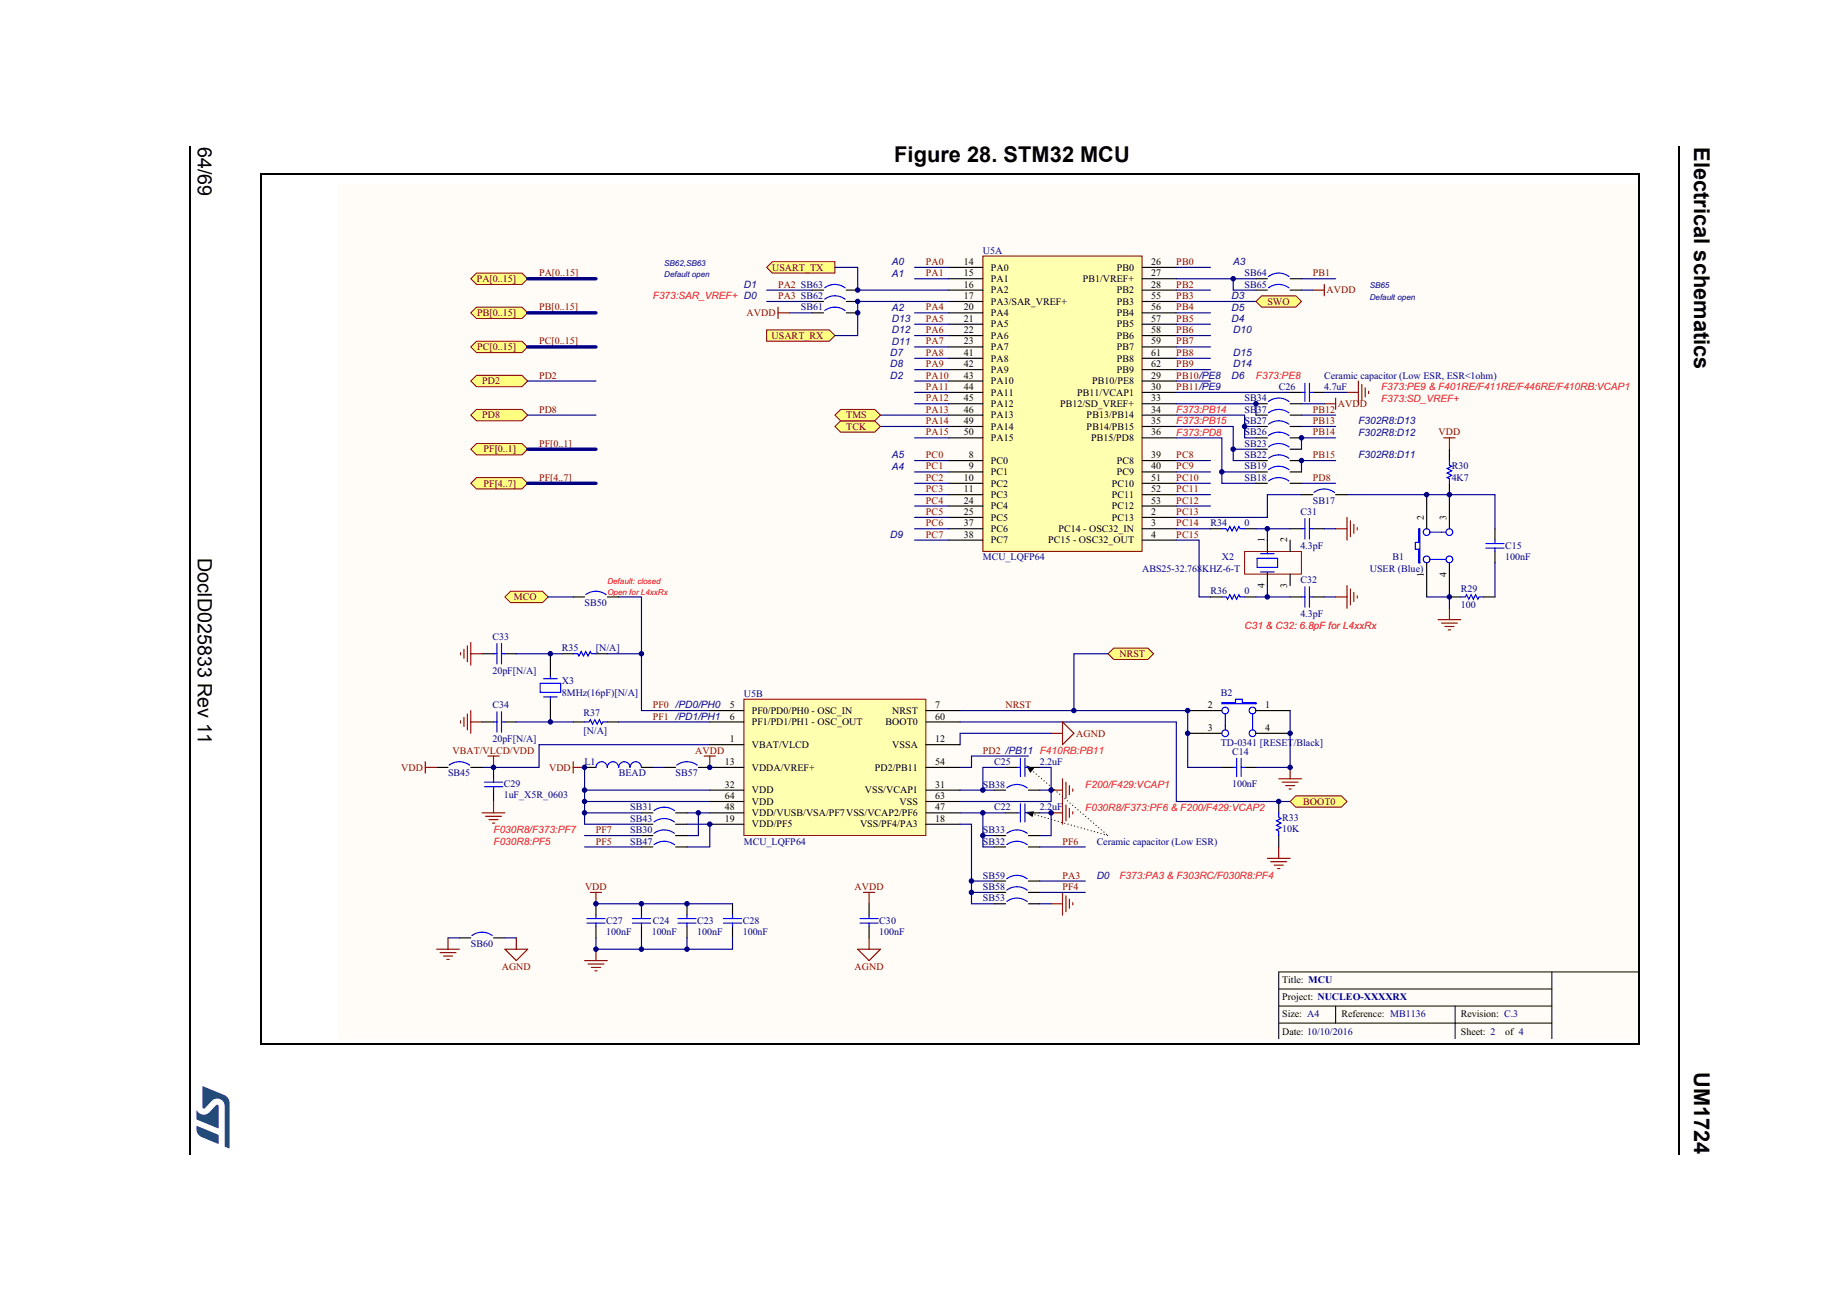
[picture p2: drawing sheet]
<svg xmlns="http://www.w3.org/2000/svg" width="297mm" height="210mm" viewBox="0 0 297 210" stroke-linecap="round" stroke-linejoin="round" font-family="sans-serif">
<path d="M30.6 23.6l.2 .1zM270.6 23.6l.2 .1z" fill="#000"/>
<path d="M30.7 23.7v162.6M270.7 23.7v162.6" fill="none" stroke="#000" stroke-width=".17"/>
<path d="M31.7 175.3h5.3v10h-5.3z" fill="#fff"/>
<g fill="#005189">
<path d="M32.7 175.3l3.5 1.4a1.35 1.35 0 0 1 .8 1.2l-.1 7.4-.7-.4v-6.4a1.22 1.22 0 0 0-.8-1.2 1.22 1.22 0 0 0-1.4 .4l-.9 1.1h-.4z"/>
<path d="M31.7 181.7l3.5 1.4v1.4l-1.6-.6a2.16 2.16 0 0 1-1.9-1.3z"/>
<path d="M31.7 179.1a1.43 1.43 0 0 0 1.8 .6l1.3-1.4 .2-.1 .2 .1v3.7l-3.4-1.3-.1-.2z"/>
</g>
<path d="M54.3 29.7h210.1v137.8h-210.1z" fill="#fff"/>
<path d="M54.3 29.7h210.1v137.8h-210.1z" fill="#fffcf8"/>
<path d="M206.2 159.6h44.1M250.3 156.8v10.8M264.4 156.8h-58.2v10.8M206.2 162.3h44.1M206.2 165.1h44.1M215.4 162.3v2.8M234.7 162.3v5.3" fill="none" stroke="#000" stroke-width=".16"/>
<g fill="none" stroke="#000" stroke-width=".18">
<path d="M77.8 116.5h1.8M77.8 105.5h1.8M81.4 116.5h1.9M81.4 105.5h1.9M88.8 105.5v3.6M88.8 112.8v3.7M92.4 116.5h1.9M97.9 116.5h1.9M96.1 145.8v1.8M96.1 149.5v1.8M103.4 145.8v1.8M103.4 149.5v1.8"/>
<path d="M110.8 145.8v1.8M110.8 149.5v1.8M118.1 145.8v1.8M118.1 149.5v1.8"/>
</g>
<g fill="none" stroke="#00f" stroke-width=".18">
<path d="M79.6 116.5h.5M79.6 105.5h.5M80.1 103.8v3.3M80.1 114.8v3.3M80.9 116.5h.5M80.9 105.5h.5M80.9 103.8v3.3M80.9 114.8v3.3M87.1 110.2h3.3v1.5h-3.3zM87.7 109.5h2.2M87.7 112.4h2.2M88.8 109.1v.4"/>
<path d="M88.8 112.4v.4M94.3 116.5h.7l.2-.4 .4 .7 .3-.7 .4 .7 .4-.7 .3 .7 .2-.3h.7M94.6 148.9h3M94.6 148.2h3M96.1 147.6v.6M96.1 148.9v.6M102 148.9h2.9M102 148.2h2.9M103.4 147.6v.6M103.4 148.9v.6M109.3 148.9h3M109.3 148.2h3"/>
<path d="M110.8 147.6v.6M110.8 148.9v.6M116.7 148.9h2.9M116.7 148.2h2.9M118.1 147.6v.6M118.1 148.9v.6"/>
</g>
<g fill="none" stroke="#800000" stroke-width=".18">
<path d="M74.3 105.3v.4M74.3 116.3v.4M74.8 104.7v1.5M74.8 115.7v1.5M75.4 104.2v2.6M75.4 115.2v2.6M75.9 116.5h1.9M75.9 105.5h1.9M75.9 103.6v3.7M75.9 114.6v3.7M94.3 155h3.6M94.8 155.5h2.6"/>
<path d="M95.4 156.1h1.4M95.9 156.6h.4M96.1 153.1v1.9M169.5 145.8h1.8M171.3 144v3.6M171.9 144.5v2.6M172.4 145.1v1.4M173 145.6v.4"/>
</g>
<path d="M83.3 116.5h9.1M96.1 145.8h22M96.1 151.3v1.8h7.3v-1.8M103.4 153.1h7.4M110.8 151.3v1.8h7.3v-1.8" fill="none" stroke="#000080" stroke-width=".18"/>
<path d="M158.5 41.3h25.7v47.7h-25.7z" fill="#ffffb0"/>
<path d="M158.5 41.3h25.7v47.7h-25.7z" fill="none" stroke="#800000" stroke-width=".16"/>
<g fill="none" stroke="#000" stroke-width=".18">
<path d="M153 43.1h5.5M153 45h5.5M153 46.8h5.5M153 48.6h5.5M153 50.5h5.5M153 52.3h5.5M153 54.1h5.5M153 56h5.5M153 57.8h5.5M153 59.6h5.5M184.2 43.1h5.5M184.2 45h5.5"/>
<path d="M184.2 46.8h5.5M184.2 48.6h5.5M184.2 50.5h5.5M184.2 52.3h5.5M184.2 54.1h5.5M184.2 56h5.5M184.2 57.8h5.5M184.2 59.6h5.5M153 74.3h5.5M153 76.1h5.5M153 78h5.5M153 79.8h5.5"/>
<path d="M153 61.5h5.5M153 63.3h5.5M153 65.1h5.5M153 67h5.5M153 68.8h5.5M153 70.6h5.5M184.2 74.3h5.5M184.2 76.1h5.5M184.2 78h5.5M184.2 79.8h5.5M184.2 61.5h5.5M184.2 63.3h5.5"/>
<path d="M184.2 65.1h5.5M184.2 67h5.5M184.2 68.8h5.5M184.2 70.6h5.5M153 83.5h5.5M153 85.3h5.5M153 87.1h5.5M153 81.6h5.5M184.2 83.5h5.5M184.2 85.3h5.5M184.2 87.1h5.5M184.2 81.6h5.5"/>
</g>
<path d="M120 112.8h29.3v22h-29.3z" fill="#ffffb0"/>
<path d="M200.7 89h9.2v3.6h-9.2zM120 112.8h29.3v22h-29.3z" fill="none" stroke="#800000" stroke-width=".16"/>
<g fill="none" stroke="#000" stroke-width=".18">
<path d="M230.1 79.8v5.5M233.7 72.5v1.8M233.7 78v7.3M195.2 96.3h1.8M195.2 85.3h1.8M200.7 96.3h1.8M200.7 85.3h1.8M204.4 87.1v1.9M204.4 92.6v1.9M208 87.1v1.9M208 92.6v1.9M208 96.3h1.9"/>
<path d="M208 85.3h1.9M211.7 96.3h1.8M211.7 85.3h1.8M230.1 90.8v5.5M233.7 90.8v5.5h1.9M239.2 96.3h1.9M241.1 85.3v1.8M241.1 89v1.8M114.5 114.6h5.5M114.5 116.5h5.5M149.3 114.6h5.5M149.3 116.5h5.5"/>
<path d="M191.5 114.6h5.5M191.5 118.3h5.5M202.5 114.6h5.5M202.5 118.3h5.5M114.5 120.1h5.5M114.5 123.8h5.5M114.5 133h5.5M114.5 127.5h5.5M114.5 131.1h5.5M114.5 129.3h5.5M149.3 120.1h5.5M149.3 123.8h5.5"/>
<path d="M149.3 133h5.5M149.3 127.5h5.5M149.3 131.1h5.5M149.3 129.3h5.5M197 123.8h1.9M200.7 123.8h1.8M206.2 129.3v1.8M206.2 134.8v1.8"/>
</g>
<g fill="none" stroke="#000080" stroke-width=".18">
<path d="M123.6 48.6h7.4M127.3 50.5h3.7M147.5 43.1h5.5M147.5 45h5.5M147.5 50.5h5.5M147.5 54.1h5.5M147.5 56h5.5M147.5 57.8h5.5M147.5 59.6h5.5M189.7 43.1h5.5M189.7 50.5h5.5M189.7 54.1h5.5"/>
<path d="M189.7 56h5.5M189.7 57.8h5.5M189.7 59.6h5.5M189.7 46.8h5.5M189.7 52.3h5.5M189.7 45h12.8M189.7 48.6h12.8M142 67h11M142 68.8h11M147.5 61.5h5.5M147.5 63.3h5.5M147.5 65.1h5.5"/>
<path d="M147.5 70.6h5.5M147.5 74.3h5.5M147.5 76.1h5.5M147.5 78h5.5M147.5 79.8h5.5M189.7 61.5h5.5M189.7 74.3h5.5M189.7 76.1h5.5M189.7 78h5.5M189.7 79.8h5.5M189.7 65.1h12.8v1.9M189.7 63.3h18.3"/>
<path d="M189.7 67h11v3.6h1.8M189.7 68.8h9.2v5.5h3.6M189.7 70.6h7.3v5.5h5.5M209.9 67h5.5M215.4 70.6h-5.5v1.9M215.4 74.3h-5.5v1.8M217.2 79.8h23.9v5.5M147.5 81.6h5.5M147.5 83.5h5.5M147.5 85.3h5.5M147.5 87.1h5.5M189.7 87.1h3.7v9.2h1.8"/>
<path d="M189.7 81.6h5.5M189.7 85.3h5.5M202.5 85.3h5.5M202.5 96.3h5.5M204.4 85.3v1.8M204.4 94.5v1.8M213.5 85.3h1.9M213.5 96.3h1.9M230.1 96.3h3.6v1.8M241.1 90.8v5.5M97.9 105.5h5.5v9.1h11.1M99.8 116.5h14.7"/>
<path d="M154.8 114.6h36.7v9.2h5.5M154.8 116.5h34.9v12.8h18.3M208 114.6v9.2h-5.5M94.3 134.8h9.1M94.3 136.6h9.1M110.8 133h3.7v3.6h-3.7M110.8 131.1h3.7M112.6 131.1v3.7h-1.8M154.8 127.5h5.5M154.8 131.1h7.4M162.2 123.8h-3.7v3.7M167.7 131.1h1.8v3.7h-1.8"/>
<path d="M167.7 123.8h1.8v5.5h-14.7M167.7 142.1h7.3"/>
</g>
<g fill="none" stroke="#00f" stroke-width=".18">
<path d="M233.7 74.3v.7l.4 .2-.7 .4 .7 .4-.7 .3 .7 .4-.7 .4 .3 .1v.8M197 96.3h.8l.2 .4 .3-.8 .4 .8 .4-.8 .3 .8 .4-.8 .2 .4h.7M197 85.3h.8l.2 .4 .3-.8 .4 .8 .4-.8 .3 .8 .4-.8 .2 .4h.7M202.7 90.1h3.3v1.4h-3.3zM203.3 89.3h2.2M203.3 92.3h2.2M204.4 89v.3M204.4 92.3v.3M209.9 96.3h.5M209.9 85.3h.5M210.4 83.7v3.3M210.4 94.7v3.3"/>
<path d="M211.2 96.3h.5M211.2 83.7v3.3M211.2 94.7v3.3M211.2 85.3h.5M228.8 85.3h.2v5.5h-.2v-2.2h-.6v-1.1h.6zM230.6 90.3h2.6M230.6 85.9h2.6M235.6 96.3h.7l.2-.4 .4 .8 .3-.8 .4 .8 .4-.8 .3 .8 .2-.4h.7M239.6 88.4h2.9M239.6 87.7h2.9M241.1 87.1v.6M241.1 88.4v.6"/>
<path d="M197 113.4h2.2v-.6h1.1v.6h2.2v.1h-5.5zM197.6 115.2v2.6M202 115.2v2.6M198.9 123.8h.5M199.4 122.3v3M200.2 123.8h.5M200.2 122.3v3M206.2 131.1v.8l.4 .2-.8 .3 .8 .4-.8 .4 .8 .3-.8 .4 .4 .2v.7"/>
<circle cx="230.1" cy="85.9" r=".54"/>
<circle cx="230.1" cy="90.3" r=".54"/>
<circle cx="233.7" cy="85.9" r=".54"/>
<circle cx="233.7" cy="90.3" r=".54"/>
<circle cx="197.6" cy="118.3" r=".54"/>
<circle cx="197.6" cy="114.6" r=".54"/>
<circle cx="202" cy="118.3" r=".54"/>
<circle cx="202" cy="114.6" r=".54"/>
</g>
<g fill="none" stroke="#800000" stroke-width=".18">
<path d="M217.2 63.3h1.9M219.1 61.5v3.6M219.6 62v2.6M220.2 62.6v1.4M220.7 63.1v.4M215.4 96.3h1.8M215.4 85.3h1.8M217.2 94.5v3.6M217.2 83.5v3.6M217.8 95v2.6M217.8 84v2.6M218.3 95.6v1.4"/>
<path d="M218.3 84.6v1.4M218.9 96.1v.4M218.9 85.1v.4M231.9 100h3.7M233.7 98.1v1.9M232.5 100.5h2.5M233 101.1h1.5M233.6 101.6h.3M169.5 127.5h1.8M169.5 131.1h1.8M171.3 125.6v7.4M171.9 126.2v2.6"/>
<path d="M171.9 129.9v2.5M172.4 126.7v1.5M172.4 130.4v1.5M173 127.3v.4M173 131v.3M204.4 138.5h3.6M204.9 139h2.6M205.5 139.6h1.4M206.2 136.6v1.9M206.2 125.6h3.7M206.8 126.2h2.5M207.3 126.7h1.5"/>
<path d="M207.9 127.3h.3M208 123.8v1.8M206 140.1h.4"/>
</g>
<path d="M178.7 105.5l.9-.9h5.5l.9 .9-.9 .9h-5.5z" fill-rule="evenodd" fill="#ffff80"/>
<path d="M178.7 105.5l.9-.9h5.5l.9 .9-.9 .9h-5.5z" fill="none" stroke="#800000" stroke-width=".16"/>
<path d="M81.4 96.3l.9-.9h5.2l.9 .9-.9 .9h-5.2z" fill-rule="evenodd" fill="#ffff80"/>
<path d="M81.4 96.3l.9-.9h5.2l.9 .9-.9 .9h-5.2z" fill="none" stroke="#800000" stroke-width=".16"/>
<path d="M123.6 46.8h7.4M99.8 96.3h3.6v9.2M83.3 105.5h7.3M178.7 105.5h-5.5v9.1" fill="none" stroke="#000080" stroke-width=".18"/>
<path d="M123.6 53.2h10.1l.9 .9-.9 1h-10.1z" fill-rule="evenodd" fill="#ffff80"/>
<path d="M123.6 53.2h10.1l.9 .9-.9 1h-10.1z" fill="none" stroke="#800000" stroke-width=".16"/>
<path d="M123.6 43.1l.9-.9h10.1v1.9h-10.1z" fill-rule="evenodd" fill="#ffff80"/>
<path d="M123.6 43.1l.9-.9h10.1v1.9h-10.1z" fill="none" stroke="#800000" stroke-width=".16"/>
<path d="M134.6 43.1h3.7v3.7h14.7M147.5 52.3h5.5M153 48.6h-14.7v5.5h-3.7M209.9 79.8h-5.5v3.7h-14.7M94.3 127.5h20.2M94.3 129.3h20.2M114.5 120.1h-27.6v3.7h-9.1" fill="none" stroke="#000080" stroke-width=".18"/>
<path d="M232.8 70.6h1.9M233.7 70.6v1.9M92.4 122.9v1.8M92.4 123.8h1.9M113.5 122h1.9M114.5 122v1.8M95.2 144h1.8M96.1 144v1.8" fill="none" stroke="#800000" stroke-width=".18"/>
<path d="M209.9 79.8h1.8M215.4 79.8h1.8M94.3 123.8h1.8M103.4 123.8h1.9" fill="none" stroke="#000" stroke-width=".18"/>
<path d="M211.9 79.4a2.75 2.75 0 0 1 3.3 0M96.1 123.8a.91 .91 0 0 1 .9-.9 .91 .91 0 0 1 .9 .9 .92 .92 0 0 1 .9-.9 .92 .92 0 0 1 1 .9M99.8 123.8a.91 .91 0 0 1 .9-.9 .91 .91 0 0 1 .9 .9 .92 .92 0 0 1 .9-.9 .92 .92 0 0 1 .9 .9" fill="none" stroke="#00f" stroke-width=".18"/>
<path d="M75.9 45l.9-.9h7.4l.9 .9-.9 .9h-7.4z" fill-rule="evenodd" fill="#ffff80"/>
<path d="M75.9 45l.9-.9h7.4l.9 .9-.9 .9h-7.4z" fill="none" stroke="#800000" stroke-width=".16"/>
<path d="M85.1 45h11" fill="none" stroke="#000080" stroke-width=".55"/>
<path d="M75.9 50.5l.9-.9h7.4l.9 .9-.9 .9h-7.4z" fill-rule="evenodd" fill="#ffff80"/>
<path d="M75.9 50.5l.9-.9h7.4l.9 .9-.9 .9h-7.4z" fill="none" stroke="#800000" stroke-width=".16"/>
<path d="M85.1 50.5h11" fill="none" stroke="#000080" stroke-width=".55"/>
<path d="M75.9 56l.9-.9h7.4l.9 .9-.9 .9h-7.4z" fill-rule="evenodd" fill="#ffff80"/>
<path d="M75.9 56l.9-.9h7.4l.9 .9-.9 .9h-7.4z" fill="none" stroke="#800000" stroke-width=".16"/>
<path d="M85.1 56h11" fill="none" stroke="#000080" stroke-width=".55"/>
<path d="M75.9 78l.9-.9h7.4l.9 .9-.9 .9h-7.4z" fill-rule="evenodd" fill="#ffff80"/>
<path d="M75.9 78l.9-.9h7.4l.9 .9-.9 .9h-7.4z" fill="none" stroke="#800000" stroke-width=".16"/>
<path d="M85.1 78h11" fill="none" stroke="#000080" stroke-width=".55"/>
<path d="M75.9 61.5l.9-.9h7.4l.9 .9-.9 .9h-7.4z" fill-rule="evenodd" fill="#ffff80"/>
<path d="M75.9 61.5l.9-.9h7.4l.9 .9-.9 .9h-7.4z" fill="none" stroke="#800000" stroke-width=".16"/>
<path d="M85.1 61.5h11" fill="none" stroke="#000080" stroke-width=".18"/>
<path d="M134.6 68.8l1-.9h5.5l.9 .9-.9 .9h-5.5z" fill-rule="evenodd" fill="#ffff80"/>
<path d="M134.6 68.8l1-.9h5.5l.9 .9-.9 .9h-5.5z" fill="none" stroke="#800000" stroke-width=".16"/>
<path d="M134.6 67l1-.9h5.5l.9 .9-.9 .9h-5.5z" fill-rule="evenodd" fill="#ffff80"/>
<path d="M134.6 67l1-.9h5.5l.9 .9-.9 .9h-5.5z" fill="none" stroke="#800000" stroke-width=".16"/>
<path d="M202.5 48.6l1-.9h5.5l.9 .9-.9 1h-5.5z" fill-rule="evenodd" fill="#ffff80"/>
<path d="M202.5 48.6l1-.9h5.5l.9 .9-.9 1h-5.5z" fill="none" stroke="#800000" stroke-width=".16"/>
<path d="M125.5 50.5h1.8M125.5 49.6v1.8M213.5 65.1h1.9M215.4 64.2v1.9" fill="none" stroke="#800000" stroke-width=".18"/>
<path d="M197 76.1v1.9h5.5M209.9 68.8h5.5M209.9 78h5.5M154.8 133h1.9v12.8h3.6M158.5 134.8h1.8M158.5 131.1v5.5h1.8M165.8 122h-9.1v1.8h-1.9M167.7 136.6h7.3M156.7 144h3.6M156.7 142.1h3.6M167.7 144h7.3" fill="none" stroke="#000080" stroke-width=".18"/>
<path d="M75.9 67l.9-.9h7.4l.9 .9-.9 .9h-7.4z" fill-rule="evenodd" fill="#ffff80"/>
<path d="M75.9 67l.9-.9h7.4l.9 .9-.9 .9h-7.4z" fill="none" stroke="#800000" stroke-width=".16"/>
<path d="M85.1 67h11" fill="none" stroke="#000080" stroke-width=".18"/>
<path d="M75.9 72.5l.9-.9h7.4l.9 .9-.9 .9h-7.4z" fill-rule="evenodd" fill="#ffff80"/>
<path d="M75.9 72.5l.9-.9h7.4l.9 .9-.9 .9h-7.4z" fill="none" stroke="#800000" stroke-width=".16"/>
<path d="M85.1 72.5h11" fill="none" stroke="#000080" stroke-width=".55"/>
<path d="M169.5 118.3h-14.7v1.8M167.7 127.5h1.8M167.7 145.8h1.8" fill="none" stroke="#000080" stroke-width=".18"/>
<g fill="none" stroke="#800000" stroke-width=".18">
<path d="M169.5 118.3h1.8M171.3 116.5l1.9 1.8-1.9 1.8zM68.6 123.8h1.8M68.6 122.9v1.8M77.8 131.1h3.6M78.3 131.7h2.6M78.7 122h1.8M78.9 132.2h1.4M79.4 132.8h.4M79.6 129.3v1.8M79.6 122v1.8M138.3 153.1h3.7l-1.9 1.9z"/>
<path d="M139.2 144h1.9M140.1 144v1.8M140.1 151.3v1.8"/>
</g>
<path d="M90.6 105.5h1.8M96.1 105.5h1.8M70.4 123.8h1.8M75.9 123.8h1.9M79.6 123.8v1.8M79.6 127.5v1.8M140.1 145.8v1.8M140.1 149.5v1.8" fill="none" stroke="#000" stroke-width=".18"/>
<path d="M92.4 105.5h.8l.2 .3 .3-.7 .4 .7 .4-.7 .3 .7 .4-.7 .2 .4h.7M72.4 123.4a2.75 2.75 0 0 1 3.3 .1M78.1 126.9h3M78.1 126.2h3M79.6 125.6v.6M79.6 126.9v.6M138.7 148.9h2.9M138.7 148.2h2.9M140.1 147.6v.6M140.1 148.9v.6" fill="none" stroke="#00f" stroke-width=".18"/>
<path d="M165.8 131.1l12.9 3.7M165.8 123.8l12.9 11" fill="none" stroke="#000" stroke-width=".18" stroke-dasharray="0 .5"/>
<path d="M165.6 131.1l1-.1-.2 .7zM165.6 123.6l1 .4-.5 .6z" fill="#000"/>
<path d="M165.6 131.1l1-.1-.2 .7zM165.6 123.6l1 .4-.5 .6z" fill="none" stroke="#000" stroke-width=".16"/>
<path d="M209 128.4h7.3l.9 .9-.9 .9h-7.3l-1-.9z" fill-rule="evenodd" fill="#ffff80"/>
<path d="M209 128.4h7.3l.9 .9-.9 .9h-7.3l-1-.9z" fill="none" stroke="#800000" stroke-width=".16"/>
<g fill="none" stroke="#000" stroke-width=".18">
<path d="M131 46.8h1.8M131 48.6h1.8M131 50.5h1.8M136.5 46.8h1.8M136.5 48.6h1.8M136.5 50.5h1.8M202.5 46.8h1.9M202.5 45h1.9M208 46.8h1.9M208 45h1.9M202.5 65.1h1.9M202.5 68.8h1.9"/>
<path d="M202.5 70.6h1.9M202.5 72.5h1.9M202.5 74.3h1.9M202.5 76.1h1.9M202.5 78h1.9M202.5 67h1.9M208 63.3h1.9M208 65.1h1.9M208 68.8h1.9M208 70.6h1.9M208 72.5h1.9M208 74.3h1.9"/>
<path d="M208 76.1h1.9M208 78h1.9M208 67h1.9M211.7 63.3h1.8M92.4 96.3h1.9M97.9 96.3h1.9M103.4 131.1h1.9M103.4 133h1.9M103.4 134.8h1.9M103.4 136.6h1.9M107.1 123.8h1.8M108.9 131.1h1.9"/>
<path d="M108.9 133h1.9M108.9 134.8h1.9M108.9 136.6h1.9M112.6 123.8h1.9M160.3 134.8h1.9M160.3 136.6h1.9M160.3 127.5h1.9M162.2 123.8h1.8M162.2 131.1h1.8M165.8 123.8h1.9M165.8 131.1h1.9M165.8 134.8h1.9"/>
<path d="M165.8 136.6h1.9M165.8 127.5h1.9M74.1 151.3h1.8M79.6 151.3h1.8M160.3 142.1h1.9M160.3 144h1.9M160.3 145.8h1.9M165.8 142.1h1.9M165.8 144h1.9M165.8 145.8h1.9"/>
</g>
<g fill="none" stroke="#00f" stroke-width=".18">
<path d="M133 46.4a2.75 2.75 0 0 1 3.3 0M133 48.3a2.75 2.75 0 0 1 3.3 0M133 50.1a2.75 2.75 0 0 1 3.3 0M204.6 44.6a2.75 2.75 0 0 1 3.3 0M204.6 46.4a2.75 2.75 0 0 1 3.3 0M204.6 64.8a2.75 2.75 0 0 1 3.3 0M204.6 68.4a2.75 2.75 0 0 1 3.3 0M204.6 70.3a2.75 2.75 0 0 1 3.3 0M204.6 72.1a2.75 2.75 0 0 1 3.3 0M204.6 73.9a2.75 2.75 0 0 1 3.3 0M204.6 75.8a2.75 2.75 0 0 1 3.3 0M204.6 77.6a2.75 2.75 0 0 1 3.3 0"/>
<path d="M204.6 66.6a2.75 2.75 0 0 1 3.3 0M209.9 63.3h.5M210.4 61.8v3M211.2 61.8v3M211.2 63.3h.5M94.4 95.9a2.75 2.75 0 0 1 3.4 .1M105.5 130.8a2.75 2.75 0 0 1 3.3 0M105.5 132.6a2.75 2.75 0 0 1 3.3 0M105.5 134.4a2.75 2.75 0 0 1 3.3 .1M105.5 136.3a2.75 2.75 0 0 1 3.3 0M109.1 123.4a2.75 2.75 0 0 1 3.3 .1M162.3 127.1a2.75 2.75 0 0 1 3.3 0"/>
<path d="M162.3 134.4a2.75 2.75 0 0 1 3.3 .1M162.3 136.3a2.75 2.75 0 0 1 3.3 0M164 123.8h.6M164 131.1h.6M164.6 122.3v3M164.6 129.7v2.9M165.3 123.8h.5M165.3 131.1h.5M165.3 122.3v3M165.3 129.7v2.9M76.1 150.9a2.75 2.75 0 0 1 3.3 .1M162.3 141.8a2.75 2.75 0 0 1 3.3 0"/>
<path d="M162.3 143.6a2.75 2.75 0 0 1 3.3 0M162.3 145.4a2.75 2.75 0 0 1 3.3 .1"/>
</g>
<path d="M211.7 46.8h1.8M213.5 45.9v1.8M70.4 153.1h3.7M71 153.7h2.5M71.5 154.2h1.5M72.1 154.8h.3M72.2 151.3v1.8M81.4 153.1h3.7l-1.8 1.9zM83.3 151.3v1.8" fill="none" stroke="#800000" stroke-width=".18"/>
<g fill="none" stroke="#000080" stroke-width=".18">
<path d="M198.9 45v1.8h3.6M209.9 46.8h1.8M209.9 45h5.5M198.9 72.5h3.6M200.7 68.8h1.8M209.9 65.1h3.6M213.5 63.3h3.7M88.4 96.3h4M94.3 123.8v9.2h9.1M94.3 131.1h9.1M105.3 123.8h1.8M72.2 151.3h1.9"/>
<path d="M81.4 151.3h1.9"/>
</g>
<circle cx="79.6" cy="123.8" r=".36" fill="#000080"/>
<circle cx="79.6" cy="123.8" r=".36" fill="none" stroke="#000080" stroke-width=".16"/>
<circle cx="88.8" cy="116.5" r=".36" fill="#000080"/>
<circle cx="88.8" cy="116.5" r=".36" fill="none" stroke="#000080" stroke-width=".16"/>
<circle cx="88.8" cy="105.5" r=".36" fill="#000080"/>
<circle cx="88.8" cy="105.5" r=".36" fill="none" stroke="#000080" stroke-width=".16"/>
<circle cx="94.3" cy="131.1" r=".36" fill="#000080"/>
<circle cx="94.3" cy="131.1" r=".36" fill="none" stroke="#000080" stroke-width=".16"/>
<circle cx="94.3" cy="129.3" r=".36" fill="#000080"/>
<circle cx="94.3" cy="129.3" r=".36" fill="none" stroke="#000080" stroke-width=".16"/>
<circle cx="94.3" cy="127.5" r=".36" fill="#000080"/>
<circle cx="94.3" cy="127.5" r=".36" fill="none" stroke="#000080" stroke-width=".16"/>
<circle cx="94.3" cy="123.8" r=".36" fill="#000080"/>
<circle cx="94.3" cy="123.8" r=".36" fill="none" stroke="#000080" stroke-width=".16"/>
<circle cx="96.1" cy="153.1" r=".36" fill="#000080"/>
<circle cx="96.1" cy="153.1" r=".36" fill="none" stroke="#000080" stroke-width=".16"/>
<circle cx="96.1" cy="145.8" r=".36" fill="#000080"/>
<circle cx="96.1" cy="145.8" r=".36" fill="none" stroke="#000080" stroke-width=".16"/>
<circle cx="103.4" cy="153.1" r=".36" fill="#000080"/>
<circle cx="103.4" cy="153.1" r=".36" fill="none" stroke="#000080" stroke-width=".16"/>
<circle cx="103.4" cy="145.8" r=".36" fill="#000080"/>
<circle cx="103.4" cy="145.8" r=".36" fill="none" stroke="#000080" stroke-width=".16"/>
<circle cx="103.4" cy="105.5" r=".36" fill="#000080"/>
<circle cx="103.4" cy="105.5" r=".36" fill="none" stroke="#000080" stroke-width=".16"/>
<circle cx="110.8" cy="153.1" r=".36" fill="#000080"/>
<circle cx="110.8" cy="153.1" r=".36" fill="none" stroke="#000080" stroke-width=".16"/>
<circle cx="110.8" cy="145.8" r=".36" fill="#000080"/>
<circle cx="110.8" cy="145.8" r=".36" fill="none" stroke="#000080" stroke-width=".16"/>
<circle cx="112.6" cy="131.1" r=".36" fill="#000080"/>
<circle cx="112.6" cy="131.1" r=".36" fill="none" stroke="#000080" stroke-width=".16"/>
<circle cx="114.4" cy="133" r=".36" fill="#000080"/>
<circle cx="114.4" cy="133" r=".36" fill="none" stroke="#000080" stroke-width=".16"/>
<circle cx="114.4" cy="123.8" r=".36" fill="#000080"/>
<circle cx="114.4" cy="123.8" r=".36" fill="none" stroke="#000080" stroke-width=".16"/>
<circle cx="138.3" cy="50.5" r=".36" fill="#000080"/>
<circle cx="138.3" cy="50.5" r=".36" fill="none" stroke="#000080" stroke-width=".16"/>
<circle cx="138.3" cy="48.6" r=".36" fill="#000080"/>
<circle cx="138.3" cy="48.6" r=".36" fill="none" stroke="#000080" stroke-width=".16"/>
<circle cx="138.3" cy="46.8" r=".36" fill="#000080"/>
<circle cx="138.3" cy="46.8" r=".36" fill="none" stroke="#000080" stroke-width=".16"/>
<circle cx="156.7" cy="144" r=".36" fill="#000080"/>
<circle cx="156.7" cy="144" r=".36" fill="none" stroke="#000080" stroke-width=".16"/>
<circle cx="156.7" cy="142.1" r=".36" fill="#000080"/>
<circle cx="156.7" cy="142.1" r=".36" fill="none" stroke="#000080" stroke-width=".16"/>
<circle cx="158.5" cy="134.8" r=".36" fill="#000080"/>
<circle cx="158.5" cy="134.8" r=".36" fill="none" stroke="#000080" stroke-width=".16"/>
<circle cx="158.5" cy="131.1" r=".36" fill="#000080"/>
<circle cx="158.5" cy="131.1" r=".36" fill="none" stroke="#000080" stroke-width=".16"/>
<circle cx="158.5" cy="127.5" r=".36" fill="#000080"/>
<circle cx="158.5" cy="127.5" r=".36" fill="none" stroke="#000080" stroke-width=".16"/>
<circle cx="169.5" cy="131.1" r=".36" fill="#000080"/>
<circle cx="169.5" cy="131.1" r=".36" fill="none" stroke="#000080" stroke-width=".16"/>
<circle cx="169.5" cy="127.5" r=".36" fill="#000080"/>
<circle cx="169.5" cy="127.5" r=".36" fill="none" stroke="#000080" stroke-width=".16"/>
<circle cx="173.2" cy="114.6" r=".36" fill="#000080"/>
<circle cx="173.2" cy="114.6" r=".36" fill="none" stroke="#000080" stroke-width=".16"/>
<circle cx="191.5" cy="118.3" r=".36" fill="#000080"/>
<circle cx="191.5" cy="118.3" r=".36" fill="none" stroke="#000080" stroke-width=".16"/>
<circle cx="191.5" cy="114.6" r=".36" fill="#000080"/>
<circle cx="191.5" cy="114.6" r=".36" fill="none" stroke="#000080" stroke-width=".16"/>
<circle cx="197" cy="76.1" r=".36" fill="#000080"/>
<circle cx="197" cy="76.1" r=".36" fill="none" stroke="#000080" stroke-width=".16"/>
<circle cx="198.9" cy="72.5" r=".36" fill="#000080"/>
<circle cx="198.9" cy="72.5" r=".36" fill="none" stroke="#000080" stroke-width=".16"/>
<circle cx="198.9" cy="45" r=".36" fill="#000080"/>
<circle cx="198.9" cy="45" r=".36" fill="none" stroke="#000080" stroke-width=".16"/>
<circle cx="200.7" cy="68.8" r=".36" fill="#000080"/>
<circle cx="200.7" cy="68.8" r=".36" fill="none" stroke="#000080" stroke-width=".16"/>
<circle cx="202.5" cy="65.1" r=".36" fill="#000080"/>
<circle cx="202.5" cy="65.1" r=".36" fill="none" stroke="#000080" stroke-width=".16"/>
<circle cx="204.4" cy="96.3" r=".36" fill="#000080"/>
<circle cx="204.4" cy="96.3" r=".36" fill="none" stroke="#000080" stroke-width=".16"/>
<circle cx="204.4" cy="85.3" r=".36" fill="#000080"/>
<circle cx="204.4" cy="85.3" r=".36" fill="none" stroke="#000080" stroke-width=".16"/>
<circle cx="206.2" cy="129.3" r=".36" fill="#000080"/>
<circle cx="206.2" cy="129.3" r=".36" fill="none" stroke="#000080" stroke-width=".16"/>
<circle cx="208" cy="123.8" r=".36" fill="#000080"/>
<circle cx="208" cy="123.8" r=".36" fill="none" stroke="#000080" stroke-width=".16"/>
<circle cx="208" cy="118.3" r=".36" fill="#000080"/>
<circle cx="208" cy="118.3" r=".36" fill="none" stroke="#000080" stroke-width=".16"/>
<circle cx="209.9" cy="74.3" r=".36" fill="#000080"/>
<circle cx="209.9" cy="74.3" r=".36" fill="none" stroke="#000080" stroke-width=".16"/>
<circle cx="209.9" cy="70.6" r=".36" fill="#000080"/>
<circle cx="209.9" cy="70.6" r=".36" fill="none" stroke="#000080" stroke-width=".16"/>
<circle cx="230.1" cy="79.8" r=".36" fill="#000080"/>
<circle cx="230.1" cy="79.8" r=".36" fill="none" stroke="#000080" stroke-width=".16"/>
<circle cx="233.7" cy="96.3" r=".36" fill="#000080"/>
<circle cx="233.7" cy="96.3" r=".36" fill="none" stroke="#000080" stroke-width=".16"/>
<circle cx="233.7" cy="79.8" r=".36" fill="#000080"/>
<circle cx="233.7" cy="79.8" r=".36" fill="none" stroke="#000080" stroke-width=".16"/>
<path d="M42 28v140.5M42 28h222.5M264.4 28v140.6M41.9 168.5h222.5" fill="none" stroke="#000" stroke-width=".17"/>
<g font-size="3.5">
<text x="273.2" y="23.7" transform="rotate(90 273.2 23.7)">Electrical schematics</text>
<text x="144.2" y="26.1">Figure 28. STM32 MCU</text>
<text x="273.2" y="172.9" transform="rotate(90 273.2 172.9)">UM1724</text>
</g>
<g font-size="3.2">
<text x="31.9" y="23.7" transform="rotate(90 31.9 23.7)">64/69</text>
<text x="31.9" y="90" transform="rotate(90 31.9 90)">DocID025833 Rev 11</text>
</g>
<g font-size="1.6" fill="#000080">
<text x="158.5" y="40.9">U5A</text>
<text x="200.7" y="44.6">SB64</text>
<text x="200.7" y="46.4">SB65</text>
<text x="129.1" y="50.1">SB61</text>
<text x="200.7" y="64.7">SB34</text>
<text x="206.2" y="62.9">C26</text>
<text x="213.5" y="61.1">Ceramic capacitor (Low ESR, ESR&lt;1ohm)</text>
<text x="213.5" y="62.9">4.7uF</text>
<text x="200.7" y="68.4">SB27</text>
<text x="200.7" y="70.2">SB26</text>
<text x="200.7" y="66.6">SB37</text>
<text x="200.7" y="72.1">SB23</text>
<text x="200.7" y="73.9">SB22</text>
<text x="200.7" y="75.7">SB19</text>
<text x="200.7" y="77.6">SB18</text>
<text x="234.1" y="75.7">R30</text>
<text x="234.1" y="77.6">4K7</text>
<text x="209.7" y="83.1">C31</text>
<text x="211.7" y="81.2">SB17</text>
<text x="195.2" y="84.9">R34</text>
<text x="200.7" y="84.9">0</text>
<text x="209.7" y="88.6">4.3pF</text>
<text x="242.7" y="88.6">C15</text>
<text x="158.5" y="90.4">MCU_LQFP64</text>
<text x="184.2" y="92.2">ABS25-32.768KHZ-6-T</text>
<text x="195.2" y="95.9">R36</text>
<text x="197" y="90.4">X2</text>
<text x="200.7" y="95.9">0</text>
<text x="209.7" y="94.1">C32</text>
<text x="220.9" y="92.2">USER (Blue)</text>
<text x="224.6" y="90.4">B1</text>
<text x="235.6" y="95.5">R29</text>
<text x="242.7" y="90.4">100nF</text>
<text x="94.3" y="97.7">SB50</text>
<text x="209.7" y="99.6">4.3pF</text>
<text x="235.6" y="98.1">100</text>
<text x="79.4" y="103.2">C33</text>
<text x="90.6" y="105.1">R35</text>
<text x="96.1" y="105.1">[N/A]</text>
<text x="79.4" y="108.7">20pF[N/A]</text>
<text x="90.6" y="110.4">X3</text>
<text x="90.6" y="112.2">8MHz(16pF)[N/A]</text>
<text x="120" y="112.4">U5B</text>
<text x="196.8" y="112.2">B2</text>
<text x="79.4" y="114.3">C34</text>
<text x="79.4" y="119.8">20pF[N/A]</text>
<text x="94.1" y="115.5">R37</text>
<text x="94.1" y="118.5">[N/A]</text>
<text x="72.2" y="125.3">SB45</text>
<text x="94.3" y="123.4">L1</text>
<text x="99.8" y="125.3">BEAD</text>
<text x="108.9" y="125.3">SB57</text>
<text x="160.3" y="123.4">C25</text>
<text x="167.7" y="123.4">2.2uF</text>
<text x="196.8" y="120.3">TD-0341 [RESET/Black]</text>
<text x="198.7" y="121.8">C14</text>
<text x="81.2" y="126.9">C29</text>
<text x="81.2" y="128.7">1uF_X5R_0603</text>
<text x="101.6" y="130.8">SB31</text>
<text x="158.5" y="127.1">SB38</text>
<text x="160.3" y="130.8">C22</text>
<text x="167.7" y="130.8">2.2uF</text>
<text x="198.7" y="126.9">100nF</text>
<text x="101.6" y="132.6">SB43</text>
<text x="101.6" y="134.4">SB30</text>
<text x="101.6" y="136.3">SB47</text>
<text x="120" y="136.3">MCU_LQFP64</text>
<text x="158.5" y="134.4">SB33</text>
<text x="158.5" y="136.3">SB32</text>
<text x="176.8" y="136.3">Ceramic capacitor (Low ESR)</text>
<text x="206.8" y="132.4">R33</text>
<text x="206.8" y="134.2">10K</text>
<text x="158.5" y="141.8">SB59</text>
<text x="158.5" y="143.6">SB58</text>
<text x="97.8" y="149.1">C27</text>
<text x="105.3" y="149.1">C24</text>
<text x="112.4" y="149.1">C23</text>
<text x="119.8" y="149.1">C28</text>
<text x="141.8" y="149.1">C30</text>
<text x="158.5" y="145.4">SB53</text>
<text x="75.9" y="152.8">SB60</text>
<text x="97.8" y="150.9">100nF</text>
<text x="105.1" y="150.9">100nF</text>
<text x="112.4" y="150.9">100nF</text>
<text x="119.8" y="150.9">100nF</text>
<text x="141.8" y="150.9">100nF</text>
</g>
<g font-size="1.6" fill="#800000">
<text x="76.9" y="45.5">PA[0..15]</text>
<text x="86.9" y="44.6">PA[0..15]</text>
<text x="124.5" y="43.7">USART_TX</text>
<text x="125.5" y="46.4">PA2 SB63</text>
<text x="149.3" y="42.7">PA0</text>
<text x="149.3" y="44.6">PA1</text>
<text x="189.7" y="46.4">PB2</text>
<text x="189.7" y="42.7">PB0</text>
<text x="211.7" y="44.6">PB1</text>
<text x="213.9" y="47.3">AVDD</text>
<text x="77" y="51">PB[0..15]</text>
<text x="86.9" y="50.1">PB[0..15]</text>
<text x="120.4" y="51">AVDD</text>
<text x="125.5" y="48.2">PA3 SB62</text>
<text x="149.3" y="50.1">PA4</text>
<text x="149.3" y="51.9">PA5</text>
<text x="149.3" y="53.7">PA6</text>
<text x="189.7" y="51.9">PB5</text>
<text x="189.7" y="53.7">PB6</text>
<text x="189.7" y="48.2">PB3</text>
<text x="189.7" y="50.1">PB4</text>
<text x="204.4" y="49.2">SWO</text>
<text x="77" y="56.5">PC[0..15]</text>
<text x="86.9" y="55.6">PC[0..15]</text>
<text x="124.4" y="54.7">USART_RX</text>
<text x="149.3" y="55.6">PA7</text>
<text x="149.3" y="59.2">PA9</text>
<text x="149.3" y="57.4">PA8</text>
<text x="189.7" y="55.6">PB7</text>
<text x="189.7" y="57.4">PB8</text>
<text x="189.7" y="59.2">PB9</text>
<text x="77.8" y="62">PD2</text>
<text x="86.9" y="61.1">PD2</text>
<text x="149.3" y="62.9">PA11</text>
<text x="149.3" y="64.7">PA12</text>
<text x="149.3" y="61.1">PA10</text>
<text x="189.7" y="61.1">PB10/PE8</text>
<text x="189.7" y="62.9">PB11/PE9</text>
<text x="215.8" y="65.7">AVDD</text>
<text x="77.8" y="67.5">PD8</text>
<text x="86.9" y="66.6">PD8</text>
<text x="136.5" y="69.3">TCK</text>
<text x="136.5" y="67.5">TMS</text>
<text x="149.3" y="70.2">PA15</text>
<text x="149.3" y="66.6">PA13</text>
<text x="149.3" y="68.4">PA14</text>
<text x="211.7" y="70.2">PB14</text>
<text x="211.7" y="66.6">PB12</text>
<text x="211.7" y="68.4">PB13</text>
<text x="232" y="70.2">VDD</text>
<text x="78" y="73">PF[0..1]</text>
<text x="86.9" y="77.6">PF[4..7]</text>
<text x="86.9" y="72.1">PF[0..1]</text>
<text x="149.3" y="73.9">PC0</text>
<text x="149.3" y="75.7">PC1</text>
<text x="149.3" y="77.6">PC2</text>
<text x="189.7" y="73.9">PC8</text>
<text x="189.7" y="75.7">PC9</text>
<text x="189.7" y="77.6">PC10</text>
<text x="211.7" y="73.9">PB15</text>
<text x="211.7" y="77.6">PD8</text>
<text x="78" y="78.5">PF[4..7]</text>
<text x="149.3" y="79.4">PC3</text>
<text x="149.3" y="81.2">PC4</text>
<text x="149.3" y="83.1">PC5</text>
<text x="189.7" y="79.4">PC11</text>
<text x="189.7" y="81.2">PC12</text>
<text x="189.7" y="83.1">PC13</text>
<text x="149.3" y="84.9">PC6</text>
<text x="149.3" y="86.7">PC7</text>
<text x="189.7" y="84.9">PC14</text>
<text x="189.7" y="86.7">PC15</text>
<text x="82.9" y="96.8">MCO</text>
<text x="180.5" y="106">NRST</text>
<text x="105.3" y="114.3">PF0 /PD0/PH0</text>
<text x="105.3" y="116.1">PF1 /PD1/PH1</text>
<text x="162.2" y="114.3">NRST</text>
<text x="173.5" y="118.8">AGND</text>
<text x="64.7" y="124.3">VDD</text>
<text x="73" y="121.6">VBAT/VLCD/VDD</text>
<text x="88.5" y="124.3">VDD</text>
<text x="112.1" y="121.6">AVDD</text>
<text x="158.5" y="121.6">PD2 /PB11 F410RB:PB11</text>
<text x="210.2" y="129.8">BOOT0</text>
<text x="96.1" y="134.4">PF7</text>
<text x="96.1" y="136.3">PF5</text>
<text x="171.3" y="136.3">PF6</text>
<text x="94.3" y="143.6">VDD</text>
<text x="137.8" y="143.6">AVDD</text>
<text x="171.3" y="141.8">PA3</text>
<text x="171.3" y="143.6">PF4</text>
<text x="80.9" y="156.4">AGND</text>
<text x="137.8" y="156.4">AGND</text>
</g>
<g font-size="1.6" fill="#11037f">
<text x="120" y="46.5">D1</text>
<text x="143.8" y="53.8">D12</text>
<text x="143.8" y="52">D13</text>
<text x="198.9" y="53.8">D10</text>
<text x="143.5" y="57.5">D7</text>
<text x="143.5" y="59.3">D8</text>
<text x="143.8" y="55.6">D11</text>
<text x="198.9" y="59.3">D14</text>
<text x="198.9" y="57.5">D15</text>
<text x="176.8" y="141.8">D0</text>
</g>
<g font-size="1.6" fill="#0c0087">
<text x="143.8" y="42.8">A0</text>
<text x="143.8" y="44.6">A1</text>
<text x="198.9" y="42.8">A3</text>
<text x="143.8" y="50.1">A2</text>
<text x="198.6" y="52">D4</text>
<text x="198.6" y="48.3">D3</text>
<text x="198.6" y="50.1">D5</text>
<text x="143.5" y="61.1">D2</text>
<text x="198.6" y="61.1">D6</text>
<text x="219.1" y="70.3">F302R8:D12</text>
<text x="219.1" y="68.5">F302R8:D13</text>
<text x="143.8" y="75.8">A4</text>
<text x="143.8" y="74">A5</text>
<text x="219.1" y="74">F302R8:D11</text>
<text x="143.5" y="86.8">D9</text>
</g>
<g font-size="1.6">
<text x="155.4" y="42.7">14</text>
<text x="155.4" y="44.6">15</text>
<text x="155.4" y="46.4">16</text>
<text x="159.8" y="43.7">PA0</text>
<text x="159.8" y="45.5">PA1</text>
<text x="159.8" y="47.3">PA2</text>
<text x="174.6" y="45.5">PB1/VREF+</text>
<text x="180.1" y="43.7">PB0</text>
<text x="180.1" y="47.3">PB2</text>
<text x="185.7" y="44.6">27</text>
<text x="185.7" y="42.7">26</text>
<text x="185.7" y="46.4">28</text>
<text x="155.4" y="48.2">17</text>
<text x="155.4" y="50.1">20</text>
<text x="155.4" y="51.9">21</text>
<text x="155.4" y="53.7">22</text>
<text x="159.8" y="49.2">PA3/SAR_VREF+</text>
<text x="159.8" y="51">PA4</text>
<text x="159.8" y="52.8">PA5</text>
<text x="180.1" y="49.2">PB3</text>
<text x="180.1" y="51">PB4</text>
<text x="180.1" y="52.8">PB5</text>
<text x="185.7" y="48.2">55</text>
<text x="185.7" y="50.1">56</text>
<text x="185.7" y="51.9">57</text>
<text x="185.7" y="53.7">58</text>
<text x="155.4" y="55.6">23</text>
<text x="155.4" y="57.4">41</text>
<text x="155.4" y="59.2">42</text>
<text x="159.8" y="54.7">PA6</text>
<text x="159.8" y="56.5">PA7</text>
<text x="159.8" y="58.3">PA8</text>
<text x="180.1" y="54.7">PB6</text>
<text x="180.1" y="56.5">PB7</text>
<text x="180.1" y="58.3">PB8</text>
<text x="185.7" y="55.6">59</text>
<text x="185.7" y="57.4">61</text>
<text x="185.7" y="59.2">62</text>
<text x="155.4" y="61.1">43</text>
<text x="155.4" y="62.9">44</text>
<text x="155.4" y="64.7">45</text>
<text x="159.8" y="60.2">PA9</text>
<text x="159.8" y="62">PA10</text>
<text x="159.8" y="63.8">PA11</text>
<text x="159.8" y="65.7">PA12</text>
<text x="170.9" y="65.7">PB12/SD_VREF+</text>
<text x="173.7" y="63.8">PB11/VCAP1</text>
<text x="176.1" y="62">PB10/PE8</text>
<text x="180.1" y="60.2">PB9</text>
<text x="185.7" y="64.7">33</text>
<text x="185.7" y="61.1">29</text>
<text x="185.7" y="62.9">30</text>
<text x="155.4" y="66.6">46</text>
<text x="155.4" y="68.4">49</text>
<text x="155.4" y="70.2">50</text>
<text x="159.8" y="67.5">PA13</text>
<text x="159.8" y="69.3">PA14</text>
<text x="159.8" y="71.2">PA15</text>
<text x="175.2" y="67.5">PB13/PB14</text>
<text x="175.2" y="69.3">PB14/PB15</text>
<text x="175.9" y="71.2">PB15/PD8</text>
<text x="185.7" y="66.6">34</text>
<text x="185.7" y="68.4">35</text>
<text x="185.7" y="70.2">36</text>
<text x="155.4" y="77.6">10</text>
<text x="156.2" y="73.9">8</text>
<text x="156.2" y="75.7">9</text>
<text x="159.8" y="74.8">PC0</text>
<text x="159.8" y="76.7">PC1</text>
<text x="180.1" y="74.8">PC8</text>
<text x="180.1" y="76.7">PC9</text>
<text x="185.7" y="77.6">51</text>
<text x="185.7" y="73.9">39</text>
<text x="185.7" y="75.7">40</text>
<text x="155.4" y="79.4">11</text>
<text x="155.4" y="81.2">24</text>
<text x="155.4" y="83.1">25</text>
<text x="159.8" y="78.5">PC2</text>
<text x="159.8" y="80.3">PC3</text>
<text x="159.8" y="82.2">PC4</text>
<text x="159.8" y="84">PC5</text>
<text x="179.3" y="84">PC13</text>
<text x="179.3" y="78.5">PC10</text>
<text x="179.3" y="80.3">PC11</text>
<text x="179.3" y="82.2">PC12</text>
<text x="185.7" y="83.1">2</text>
<text x="185.7" y="79.4">52</text>
<text x="185.7" y="81.2">53</text>
<text x="229.6" y="83.8" transform="rotate(-90 229.6 83.8)">2</text>
<text x="233.3" y="83.8" transform="rotate(-90 233.3 83.8)">3</text>
<text x="155.4" y="84.9">37</text>
<text x="155.4" y="86.7">38</text>
<text x="159.8" y="85.8">PC6</text>
<text x="159.8" y="87.7">PC7</text>
<text x="169" y="87.7">PC15 - OSC32_OUT</text>
<text x="170.7" y="85.8">PC14 - OSC32_IN</text>
<text x="185.7" y="84.9">3</text>
<text x="185.7" y="86.7">4</text>
<text x="203.9" y="87.5" transform="rotate(-90 203.9 87.5)">1</text>
<text x="207.6" y="87.5" transform="rotate(-90 207.6 87.5)">2</text>
<text x="203.9" y="94.9" transform="rotate(-90 203.9 94.9)">4</text>
<text x="207.6" y="94.9" transform="rotate(-90 207.6 94.9)">3</text>
<text x="229.6" y="93.1" transform="rotate(-90 229.6 93.1)">1</text>
<text x="233.3" y="93.1" transform="rotate(-90 233.3 93.1)">4</text>
<text x="117.7" y="119.8">1</text>
<text x="117.7" y="114.3">5</text>
<text x="117.7" y="116.1">6</text>
<text x="121.2" y="115.2">PF0/PD0/PH0 - OSC_IN</text>
<text x="121.2" y="117">PF1/PD1/PH1 - OSC_OUT</text>
<text x="142.8" y="117">BOOT0</text>
<text x="143.9" y="115.2">NRST</text>
<text x="150.8" y="116.1">60</text>
<text x="150.8" y="114.3">7</text>
<text x="150.8" y="119.8">12</text>
<text x="194.8" y="117.9">3</text>
<text x="194.8" y="114.3">2</text>
<text x="204" y="114.3">1</text>
<text x="204" y="117.9">4</text>
<text x="116.9" y="123.4">13</text>
<text x="121.2" y="120.7">VBAT/VLCD</text>
<text x="121.2" y="124.3">VDDA/VREF+</text>
<text x="141.1" y="124.3">PD2/PB11</text>
<text x="143.9" y="120.7">VSSA</text>
<text x="150.8" y="123.4">54</text>
<text x="116.9" y="127.1">32</text>
<text x="116.9" y="130.8">48</text>
<text x="116.9" y="128.9">64</text>
<text x="121.2" y="128">VDD</text>
<text x="121.2" y="131.7">VDD/VUSB/VSA/PF7VSS/VCAP2/PF6</text>
<text x="121.2" y="129.8">VDD</text>
<text x="139.5" y="128">VSS/VCAP1</text>
<text x="145.1" y="129.8">VSS</text>
<text x="150.8" y="127.1">31</text>
<text x="150.8" y="130.8">47</text>
<text x="150.8" y="128.9">63</text>
<text x="116.9" y="132.6">19</text>
<text x="121.2" y="133.5">VDD/PF5</text>
<text x="138.7" y="133.5">VSS/PF4/PA3</text>
<text x="150.8" y="132.6">18</text>
<text x="206.8" y="158.6">Title: MCU</text>
<text x="206.8" y="161.4">Project: NUCLEO-XXXXRX</text>
<text x="206.8" y="164.2">Size: A4</text>
<text x="206.8" y="166.9">Date: 10/10/2016</text>
<text x="216.3" y="164.2">Reference: MB1136</text>
<text x="235.6" y="166.9">Sheet: 2</text>
<text x="235.6" y="164.2">Revision: C.3</text>
<text x="242.7" y="166.9">of 4</text>
</g>
<g font-size="1.6" fill="#ee0e22">
<text x="105.3" y="48.3">F373:SAR_VREF+ D0</text>
<text x="202.5" y="61.1">F373:PE8</text>
<text x="222.7" y="64.8">F373:SD_VREF+</text>
<text x="222.7" y="63">F373:PE9 &amp; F401RE/F411RE/F446RE/F410RB:VCAP1</text>
<text x="189.7" y="66.6">F373:PB14</text>
<text x="189.7" y="68.5">F373:PB15</text>
<text x="189.7" y="70.3">F373:PD8</text>
<text x="175" y="127.1">F200/F429:VCAP1</text>
<text x="175" y="130.8">F030R8/F373:PF6 &amp; F200/F429:VCAP2</text>
<text x="79.6" y="136.3">F030R8:PF5</text>
<text x="79.6" y="134.5">F030R8/F373:PF7</text>
<text x="180.5" y="141.8">F373:PA3 &amp; F303RC/F030R8:PF4</text>
</g>
<text font-size="1.6" fill="#f00" x="200.7" y="101.5">C31 &amp; C32: 6.8pF for L4xxRx</text>
<g font-size="1.3" fill="#000080">
<text x="107.1" y="44.7">Default open</text>
<text x="107.1" y="42.9">SB62,SB63</text>
<text x="220.9" y="46.5">SB65</text>
<text x="220.9" y="48.4">Default open</text>
</g>
<g font-size="1.3" fill="#f00">
<text x="97.9" y="94.2">Default: closed</text>
<text x="97.9" y="96">Open for L4xxRx</text>
</g>
</svg>
